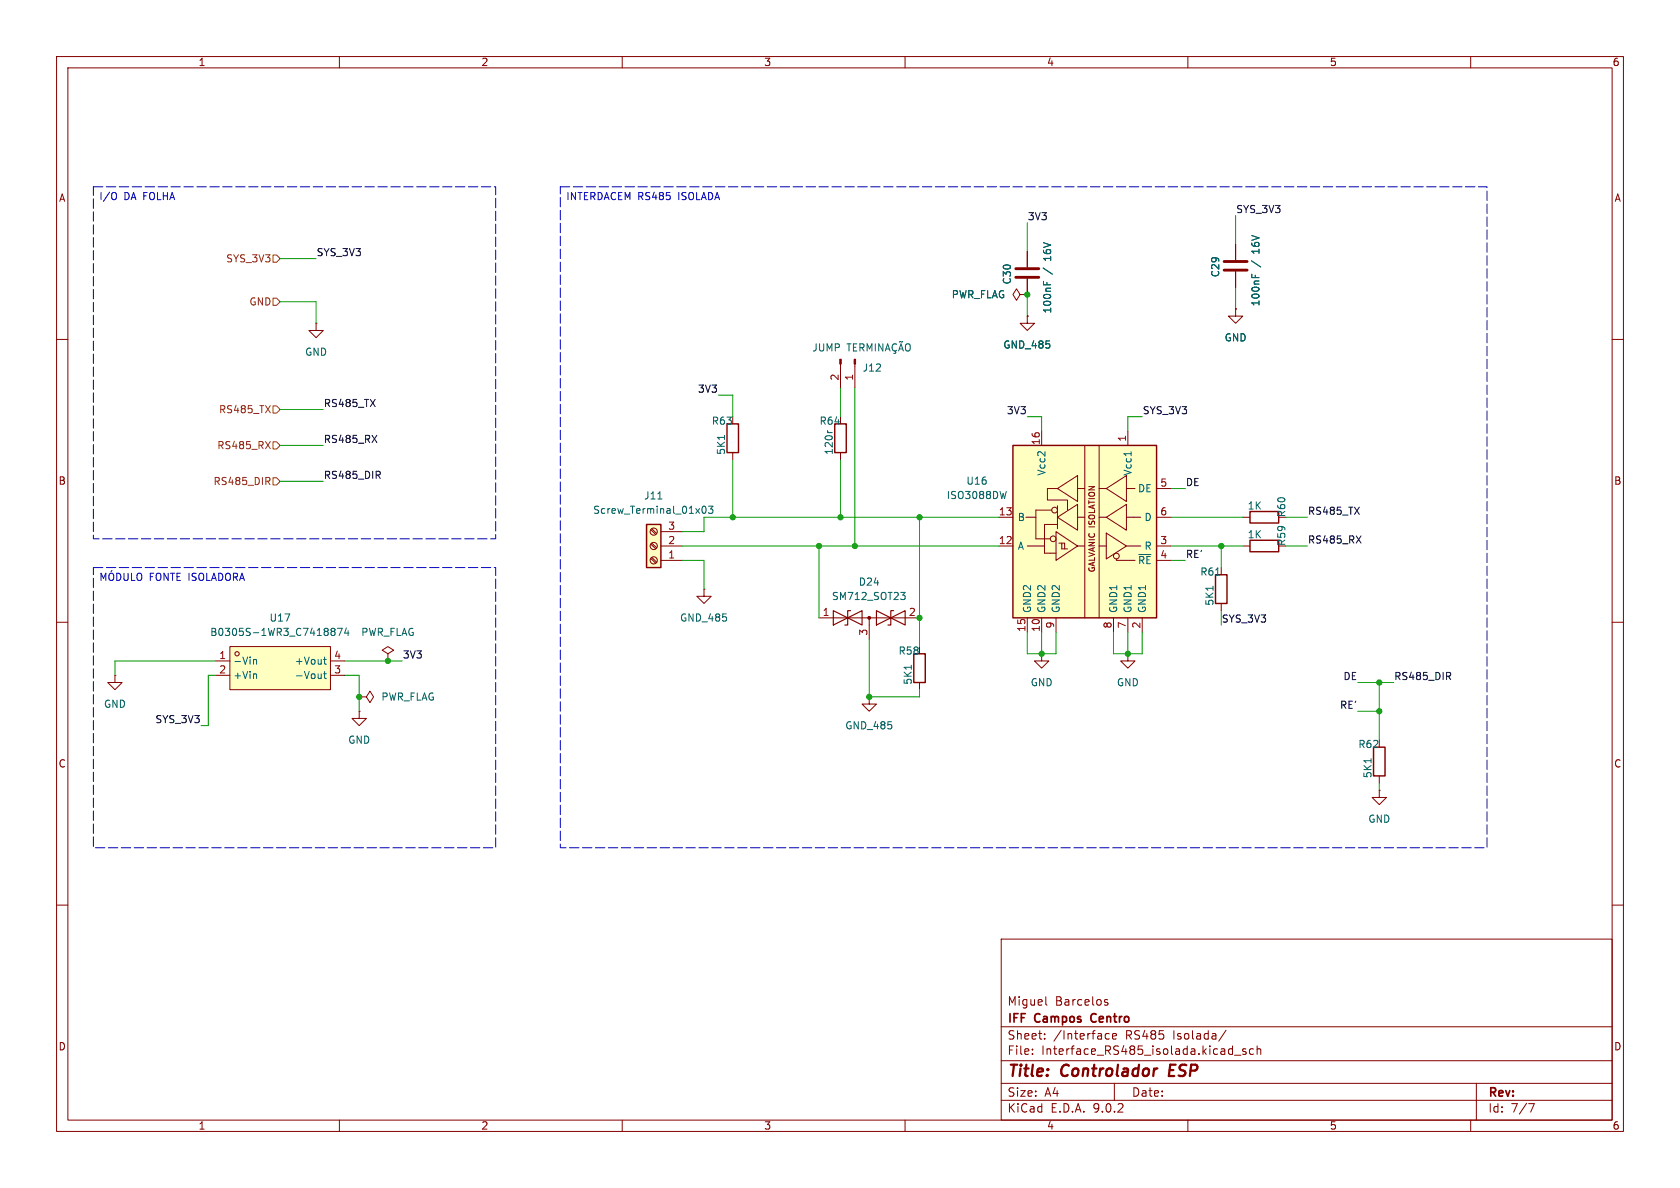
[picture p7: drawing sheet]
<svg xmlns="http://www.w3.org/2000/svg" width="297mm" height="210mm" viewBox="0 0 297 210" stroke-linecap="round" stroke-linejoin="round" font-family="sans-serif">
<g fill="none" stroke="#840000" stroke-width=".18">
<path d="M10 10h277v190h-277zM12 12h273v186h-273zM60 10v2M110 10v2M160 10v2M210 10v2M260 10v2M181.6 55.9v1.3h1.3l-1.3 1.2-1.3-1.2h1.3M181.6 55.9h.1M10 60h2M285 60h2M10 110h2"/>
<path d="M20.3 119.4v1.3h1.3l-1.3 1.2-1.3-1.2h1.3M20.3 119.4h.1M199.4 115.6v1.2h1.3l-1.3 1.3-1.3-1.3h1.3M199.4 115.6h.1M215.9 100.3v1.3M215.9 106.7v1.3M285 110h2M10 160h2M177 166h108v32h-108zM184.9 176.2v1.3l.2 .2M195.2 177l.7 .4-.2 .3-.5-.1M195.8 176.8l-.3-.1-.3 .2"/>
<path d="M285 160h2M60 198v2M110 198v2M160 198v2M177 194.5h108M177 191.5h108M177 187.5h108M177 181.5h108M182.5 186.3v.1M182.5 185.5v.1M184.7 183.6v.1M184.7 182.8v.1"/>
<path d="M195.5 183.6h.6M195.5 182.8h.6M196.7 183.2l.7-.1-.1-.3-.4-.1-.2 .2v.7h.6M197 191.5v3M210 198v2M216.7 182.1l-1.2 2M218.2 186.5h1.2M220.2 185.5l-.3-.1-.2 .2v.2l.5 .2v.3h-.5M221.6 185.5l-.4-.1-.3 .3v.4l.1 .2h.6M222.2 185.5l.3-.1 .3 .1 .1 .9M222.2 184.9v1.5M260 198v2"/>
<path d="M261 191.5v6.5M270.2 195.1h1l-.6 1.5"/>
</g>
<path d="M206.9 188.2l-.3 2h1" fill="none" stroke="#840000" stroke-width=".4"/>
<path d="M193 179.4l-.2 .4 .2 .7" fill="none" stroke="#840000" stroke-width=".3"/>
<path d="M214.9 101.6h2v5.1h-2z" fill="none" stroke="#840000" stroke-width=".25"/>
<path d="M214.4 103.6v.8M214.9 101.7h.7" fill="none" stroke="#006464" stroke-width=".18"/>
<path d="M40.6 114.3h17.8v7.6h-17.8z" fill="#ffffc2"/>
<g fill="none" stroke="#840000" stroke-width=".18">
<path d="M55.9 57.2v1.2h1.2l-1.2 1.3-1.3-1.3h1.3M55.9 57.2h.1M218.4 54.6v1.3h1.3l-1.3 1.3-1.2-1.3h1.2M218.4 54.6h.1M218.4 43.2v2.8M218.4 48v2.8M129.5 80v1.3M148.6 80v1.3M219.7 96.5h1.3M219.7 91.4h1.3M38.1 116.8h2.5M38.1 119.4h2.5"/>
<path d="M40.6 114.3h17.8v7.6h-17.8zM58.4 116.8h2.6M58.4 119.4h2.6M68.6 115.6l1-.7-1-.6-1 .6 1 .7v1.2M68.6 116.8h.1M63.5 123.2h1.3l.6-1 .6 1-.6 1-.6-1M63.5 123.2h.1M63.5 125.7v1.3h1.3l-1.3 1.3-1.3-1.3h1.3M63.5 125.7h.1M243.8 130.8v1.3M243.8 137.2v1.2"/>
<circle cx="41.9" cy="115.6" r=".38"/>
</g>
<g fill="none" stroke="#006464" stroke-width=".18">
<path d="M221.3 48.5v.6M221.9 48.6v.5M128.1 77v.7M146.3 76.1l.1 .3M44.8 116.6v.8M44.8 116.7l.2-.1h.3l.1 .8M45.2 119.1l.2 .2v.7M57.2 116.6h.5M57.2 119.1h.5M57.4 116.1v1.1l.3 .2M57.4 118.7v1.1l.3 .2M58.5 111.4l.3 .2"/>
<path d="M58.5 111.3l.3-.2h.3l.1 .3-.2 .2M58.8 111.6h.2M58.8 111.6l-.3 .3M59 111.6l.2 .3-.1 .4h-.3l-.3-.2M59.7 111.1h.8l-.5 1.2M61.2 111l-.3 .9h.8M61.5 111.5v.8M242.4 134.1v.7"/>
</g>
<path d="M216.4 47.8h4.1M216.4 46.2h4.1" fill="none" stroke="#840000" stroke-width=".51"/>
<path d="M128.5 74.9h2.1v5.1h-2.1zM147.6 74.9h2v5.1h-2zM221 95.5h5.1v2h-5.1zM221 90.4h5.1v2.1h-5.1zM242.8 132.1h2.1v5.1h-2.1z" fill="none" stroke="#840000" stroke-width=".25"/>
<path d="M114.3 92.7h2.5v7.6h-2.5z" fill="#ffffc2"/>
<path d="M114.3 92.7h2.5v7.6h-2.5zM161.5 115.6h2.1v5.1h-2.1z" fill="none" stroke="#840000" stroke-width=".25"/>
<g fill="none" stroke="#840000" stroke-width=".18">
<path d="M180.3 52.1l-.6-1-.6 1 .6 1 .6-1h1.3M181.6 52.1h.1M181.6 44.5v2.7M181.6 49.3v2.8M148.6 64.4v4.2M151.1 64.4v4.2M115.1 98.7l.8 .9M115.1 96.2l.8 .8M115.1 93.6l.8 .9M115.2 98.6l.9 .8M115.2 96l.9 .9M115.2 93.5l.9 .8"/>
<path d="M116.8 99.1h3.8M116.8 96.5h3.8M116.8 94h3.8M124.5 104.1v1.3h1.2l-1.2 1.3-1.3-1.3h1.3M124.5 104.1h.1M144.8 109.2h17.8M153.7 109.2v3.8M162.6 114.3v1.3M184.1 115.6v1.2h1.3l-1.3 1.3-1.2-1.3h1.2M184.1 115.6h.1M153.7 123.2v1.3h1.2l-1.2 1.2-1.3-1.2h1.3M153.7 123.2h.1"/>
<path d="M162.6 120.7v1.2"/>
<circle cx="115.6" cy="99.1" r=".63"/>
<circle cx="115.6" cy="94" r=".63"/>
<circle cx="115.6" cy="96.5" r=".63"/>
</g>
<g fill="none" stroke="#006464" stroke-width=".18">
<path d="M184.5 49.7v.6M185.1 49.9v.4M149.7 60.8h.8M150.1 60.8v1.2M150.9 61.4h.4M151.5 60.8h-.6v1.2h.6M152 61.4h.6l.2-.2-.1-.3-.7-.1v1.2M152.3 61.4l.5 .6M153.3 62v-1.2l.4 .9 .4-.9v1.2M154.7 60.8v1.2M156.1 60.8v1.2l-.7-1.2v1.2M156.5 62l.4-1.2 .4 1.2"/>
<path d="M156.6 61.7h.6M158.2 62.1l.2 .2-.1 .1-.3 .1M158.5 60.9a.6 .6 0 0 0-.8 .4 .6 .6 0 0 0 .6 .7l.2-.1M158.9 62l.4-1.2 .4 1.2M159 61.7h.6M159.6 60.4l-.6 .1M160.1 61l.3-.2a.43 .43 0 0 1 .5 .4v.4a.42 .42 0 0 1-.4 .5 .42 .42 0 0 1-.4-.5zM116.3 88.2h.7M124.2 89.6l.2-.1a.68 .68 0 0 1 .4 .6 .68 .68 0 0 1-.4 .6l-.2-.1-.1-.3zM125.2 89.5h.8l-.4 .5 .4 .1v.5l-.2 .1-.6-.1M159.2 104.7h.8l-.4 .5 .4 .1v.4l-.2 .3h-.4M161.1 117.6v.7"/>
</g>
<path d="M147.3 108v2.5l5.1-2.5v2.5zM150.4 108h-.5v2.5h-.5M154.9 108l5.1 2.5v-2.5l-5.1 2.5zM158 108h-.5v2.5h-.5" fill="none" stroke="#840000" stroke-width=".2"/>
<g fill="#840000" stroke="#840000" stroke-width=".18">
<path d="M151 63.5h.3v.9h-.3z"/>
<path d="M148.5 63.5h.2v.9h-.2z"/>
<circle cx="153.7" cy="109.2" r=".25"/>
</g>
<path d="M179.6 49h4M179.6 47.5h4" fill="none" stroke="#840000" stroke-width=".51"/>
<path d="M179.1 78.7h25.4v30.5h-25.4z" fill="#ffffc2"/>
<path d="M179.1 78.7h25.4v30.5h-25.4z" fill="none" stroke="#840000" stroke-width=".25"/>
<g fill="none" stroke="#840000" stroke-width=".18">
<path d="M181.6 52.1h.1M181.6 55.9h.1M181.6 44.5v2.7M181.6 49.3v2.8M218.4 54.6h.1M218.4 43.2v2.8M218.4 48v2.8M184.1 76.2v2.5M191.8 78.7v30.5M194.3 78.7v30.5M199.4 76.2v2.5M176.5 91.4h2.6"/>
<path d="M176.5 96.5h2.6M181.4 91.4h1.7M181.6 96.5h3.1M185.9 90.2h-2.8v5.1h2.6M186.7 94l3.8 2.5-3.8 2.6zM186.9 86.4l3.6-2.3v4.5zM186.9 86.4h-1.7v2h3.5v1.8M186.9 91.4l3.6-2.2v4.5zM186.9 89.4v4.1M186.9 92.7h-2.2v5.1h2M187.2 96h1v1M187.7 96v1h1"/>
<path d="M190.5 91.4h1.3M190.5 86.4h1.3M190.5 96.5h1.3M194.3 91.4h1.3M194.3 86.4h1.3M194.3 96.5h1.3M195.6 86.4l3.5-2.3v4.5zM195.6 91.4l3.5-2.2v4.5zM195.6 94.2l3.5 2.3-3.5 2.3zM197.4 98.8v.3h3.3M199.1 91.4h2.6M199.1 86.4h1.6"/>
<path d="M199.1 96.5h2.6M204.5 91.4h2.5M204.5 86.4h2.5M204.5 96.5h2.5M204.5 99.1h2.5M181.6 109.2v2.6M184.1 109.2v2.6M186.7 109.2v2.6M196.8 109.2v2.6M199.4 109.2v2.6M201.9 109.2v2.6M243.8 139.7v1.3h1.3l-1.3 1.2-1.2-1.2h1.2"/>
<path d="M243.8 139.7h.1"/>
<circle cx="186.2" cy="95.3" r=".51"/>
<circle cx="186.4" cy="90.2" r=".51"/>
<circle cx="197.4" cy="98.3" r=".51"/>
</g>
<path d="M184.5 49.7v.6M185.1 49.9v.4M221.3 48.5v.6M221.9 48.6v.5M200 79.8v.8M177.9 86.9l-.3 1.2M201.3 98h2.2" fill="none" stroke="#006464" stroke-width=".18"/>
<path d="M48.3 52.7h.6l.6 .6-.6 .7h-.6zM48.3 45.1h.6l.6 .6-.6 .7h-.6zM46.9 78l.9 1.3M47.8 78l-.9 1.3M48.3 78.1h.6l.6 .6-.6 .7h-.6zM48.3 71.8h.6l.6 .6-.6 .6h-.6zM47.3 85.1l.4 .6M47.6 84.5l.1 .1-.1 .4M48.3 84.5h.6l.6 .6-.6 .6h-.6z" fill="none" stroke="#725600" stroke-width=".18"/>
<path d="M65.8 77l.8 1.2M66.6 77l-.8 1.2M66.8 84l.4 .6M67.1 83.4l.1 .1-.1 .4M239.8 94.7l.8 1.3M240.6 94.7l-.8 1.3M256 119.5l.5 .6M256.3 118.9l.2 .2-.2 .4" fill="none" stroke="#0f0f0f" stroke-width=".18"/>
<g fill="none" stroke="#009600" stroke-width=".18">
<path d="M181.6 39.4v5.1M218.4 38.1v5.1M49.5 45.7h6.4M49.5 53.3h6.4v3.9M181.6 52.1v3.8M218.4 50.8v3.8M49.5 78.7h7.6M49.5 72.4h7.6M127 69.9h2.5v3.8M148.6 68.6v5.1M151.1 68.6v27.9M181.6 73.7h2.5v2.5"/>
<path d="M201.9 73.7h-2.5v2.5M49.5 85.1h7.6M120.6 96.5h55.9M120.6 99.1h3.9v5M129.5 81.3v10.1M144.8 96.5v12.7M148.6 81.3v10.1M162.6 91.4v22.9M176.5 91.4h-52v2.6h-3.9M207 96.5h12.7M207 99.1h2.5M207 91.4h12.7"/>
<path d="M207 86.4h2.5M215.9 96.5v3.8M227.3 96.5h3.8M227.3 91.4h3.8M38.1 116.8h-17.8v2.6M38.1 119.4h-1.3v8.9h-1.2M61 116.8h10.1M61 119.4h2.5v6.3M153.7 113v10.2h8.9v-1.3M181.6 111.8v3.8h5.1v-3.8M184.1 111.8v3.8M196.8 111.8v3.8h5.1v-3.8"/>
<path d="M199.4 111.8v3.8M215.9 108v2.5M240 120.7h6.4M240 125.7h3.8M243.8 120.7v10.1M243.8 138.4v1.3"/>
</g>
<path d="M16.5 33h71.1v62.3h-71.1zM99.1 33h163.8v116.9h-163.8zM16.5 100.3h71.1v49.6h-71.1z" fill="none" stroke="#0000c2" stroke-width=".18" stroke-dasharray="1.7 .6"/>
<path d="M20.3 34l.1 .1a.81 .81 0 0 1-.1 1.2M17.9 102.6v-1.3l.4 .9 .4-.9v1.3M19.3 101.5l.3-.2a.43 .43 0 0 1 .5 .5v.4a.42 .42 0 0 1-.4 .4 .42 .42 0 0 1-.4-.4zM19.8 100.9l-.2 .1M20.6 101.3a.64 .64 0 0 1 .8 .7 .64 .64 0 0 1-.8 .6zM21.9 101.3v1.1l.3 .2 .3-.1 .1-.1v-1.1M23.2 101.3v1.3h.7M24.3 101.5l.2-.2a.43 .43 0 0 1 .6 .5v.4a.42 .42 0 0 1-.5 .4 .42 .42 0 0 1-.4-.4z" fill="none" stroke="#0000c2" stroke-width=".18"/>
<g fill="#009600" stroke="#009600" stroke-width=".18">
<circle cx="68.6" cy="116.8" r=".46"/>
<circle cx="63.5" cy="123.2" r=".46"/>
<circle cx="129.5" cy="91.4" r=".46"/>
<circle cx="151.1" cy="96.5" r=".46"/>
<circle cx="144.8" cy="96.5" r=".46"/>
<circle cx="153.7" cy="123.2" r=".46"/>
<circle cx="148.6" cy="91.4" r=".46"/>
<circle cx="243.8" cy="120.7" r=".46"/>
<circle cx="184.1" cy="115.6" r=".46"/>
<circle cx="215.9" cy="96.5" r=".46"/>
<circle cx="199.4" cy="115.6" r=".46"/>
<circle cx="162.6" cy="109.2" r=".46"/>
<circle cx="162.6" cy="91.4" r=".46"/>
<circle cx="181.6" cy="52.1" r=".46"/>
<circle cx="243.8" cy="125.7" r=".46"/>
</g>
<g font-size="2.8" fill="#840000">
<text x="178" y="190.9">Title:</text>
<text x="187.7" y="190.9">Controlador</text>
<text x="207.5" y="190.9">ESP</text>
</g>
<g font-size="2.1" fill="#840000">
<text x="178" y="178">Miguel</text>
<text x="186.5" y="178">Barcelos</text>
<text x="178" y="184">Sheet:</text>
<text x="178" y="181.2">IFF</text>
<text x="183" y="181.2">Campos</text>
<text x="186.2" y="184">/Interface</text>
<text x="193.6" y="181.2">Centro</text>
<text x="199" y="184">RS485</text>
<text x="207.5" y="184">Isolada/</text>
<text x="178" y="186.7">File:</text>
<text x="184.1" y="186.7">Interface_RS485_isolada.kicad_sch</text>
<text x="178" y="196.9">KiCad</text>
<text x="178" y="194.1">Size:</text>
<text x="184.7" y="194.1">A4</text>
<text x="185.7" y="196.9">E.D.A.</text>
<text x="193.3" y="196.9">9.0.2</text>
<text x="200" y="194.1">Date:</text>
<text x="263" y="194.3">Rev:</text>
<text x="263" y="196.9">Id:</text>
<text x="267.1" y="196.9">7/7</text>
</g>
<g font-size="1.8" fill="#840000">
<text x="35" y="11.9">1</text>
<text x="85" y="11.9">2</text>
<text x="135" y="11.9">3</text>
<text x="185" y="11.9">4</text>
<text x="235" y="11.9">5</text>
<text x="285" y="11.9">6</text>
<text x="10.3" y="35.9">A</text>
<text x="285.3" y="35.9">A</text>
<text x="10.3" y="85.9">B</text>
<text x="285.3" y="85.9">B</text>
<text x="10.3" y="135.9">C</text>
<text x="285.3" y="135.9">C</text>
<text x="10.3" y="185.9">D</text>
<text x="285.3" y="185.9">D</text>
<text x="35" y="199.9">1</text>
<text x="85" y="199.9">2</text>
<text x="135" y="199.9">3</text>
<text x="185" y="199.9">4</text>
<text x="235" y="199.9">5</text>
<text x="285" y="199.9">6</text>
</g>
<g font-size="1.8" fill="#0000c2">
<text x="17.5" y="35.7">I/O</text>
<text x="21.9" y="35.7">DA FOLHA</text>
<text x="100" y="35.7">INTERDACEM RS485</text>
<text x="120" y="35.7">ISOLADA</text>
<text x="26.4" y="103">FONTE ISOLADORA</text>
</g>
<g font-size="1.8" fill="#0f0f0f">
<text x="181.6" y="39">3V3</text>
<text x="218.4" y="37.8">SYS_3V3</text>
<text x="55.9" y="45.4">SYS_3V3</text>
<text x="123.3" y="69.5">3V3</text>
<text x="57.1" y="72">RS485_TX</text>
<text x="177.9" y="73.3">3V3</text>
<text x="201.9" y="73.3">SYS_3V3</text>
<text x="57.1" y="78.4">RS485_RX</text>
<text x="57.1" y="84.7">RS485_DIR</text>
<text x="209.5" y="86">DE</text>
<text x="231.1" y="91.1">RS485_TX</text>
<text x="209.5" y="98.7">RE'</text>
<text x="231.1" y="96.2">RS485_RX</text>
<text x="215.9" y="110.1">SYS_3V3</text>
<text x="71.1" y="116.5">3V3</text>
<text x="236.8" y="125.4">RE'</text>
<text x="237.4" y="120.3">DE</text>
<text x="246.4" y="120.3">RS485_DIR</text>
<text x="27.4" y="127.9">SYS_3V3</text>
</g>
<g font-size="1.8" fill="#725600">
<text x="39.9" y="46.6">SYS_3V3</text>
<text x="44" y="54.2">GND</text>
<text x="38.6" y="73.3">RS485_TX</text>
<text x="38.3" y="79.6">RS485_RX</text>
<text x="37.6" y="86">RS485_DIR</text>
</g>
<g font-size="1.8" fill="#006464">
<text x="186" y="46" transform="rotate(-90 186 46)">16V</text>
<text x="222.9" y="47.2" transform="rotate(-90 222.9 47.2)">/</text>
<text x="222.9" y="44.7" transform="rotate(-90 222.9 44.7)">16V</text>
<text x="168.2" y="52.9">PWR_FLAG</text>
<text x="178.9" y="50.4" transform="rotate(-90 178.9 50.4)">C30</text>
<text x="186" y="48.5" transform="rotate(-90 186 48.5)">/</text>
<text x="215.7" y="49.1" transform="rotate(-90 215.7 49.1)">C29</text>
<text x="186" y="55.5" transform="rotate(-90 186 55.5)">100nF</text>
<text x="222.9" y="54.3" transform="rotate(-90 222.9 54.3)">100nF</text>
<text x="53.8" y="63.1">GND</text>
<text x="143.5" y="62.3">JUMP</text>
<text x="152.4" y="65.9">J12</text>
<text x="177.3" y="61.8">GND_485</text>
<text x="216.4" y="60.6">GND</text>
<text x="125.7" y="75.3">R63</text>
<text x="144.8" y="75.3">R64</text>
<text x="128.4" y="80.5" transform="rotate(-90 128.4 80.5)">5K1</text>
<text x="147.4" y="80.5" transform="rotate(-90 147.4 80.5)">120r</text>
<text x="113.8" y="88.5">J11</text>
<text x="167.3" y="88.4">ISO3088DW</text>
<text x="170.7" y="85.9">U16</text>
<text x="185" y="84.2" transform="rotate(-90 185 84.2)">Vcc2</text>
<text x="200.3" y="84.2" transform="rotate(-90 200.3 84.2)">Vcc1</text>
<text x="201.1" y="87.2">DE</text>
<text x="104.8" y="91">Screw_Terminal_01x03</text>
<text x="179.8" y="92.3">B</text>
<text x="202.2" y="92.3">D</text>
<text x="220.5" y="95.4">1K</text>
<text x="220.5" y="90.3">1K</text>
<text x="227.4" y="91.5" transform="rotate(-90 227.4 91.5)">R60</text>
<text x="179.8" y="97.4">A</text>
<text x="201.1" y="99.9">~{RE}</text>
<text x="202.2" y="97.4">R</text>
<text x="212.1" y="102">R61</text>
<text x="227.4" y="96.6" transform="rotate(-90 227.4 96.6)">R59</text>
<text x="147" y="106.3">SM712_SOT23</text>
<text x="151.7" y="103.7">D24</text>
<text x="214.7" y="107.2" transform="rotate(-90 214.7 107.2)">5K1</text>
<text x="37.1" y="112.6">B0305S-1WR3_C7418874</text>
<text x="47.6" y="110.1">U17</text>
<text x="63.8" y="112.6">PWR_FLAG</text>
<text x="120.1" y="110.1">GND_485</text>
<text x="182.5" y="108.5" transform="rotate(-90 182.5 108.5)">GND2</text>
<text x="185" y="108.5" transform="rotate(-90 185 108.5)">GND2</text>
<text x="187.6" y="108.5" transform="rotate(-90 187.6 108.5)">GND2</text>
<text x="197.7" y="108.5" transform="rotate(-90 197.7 108.5)">GND1</text>
<text x="200.3" y="108.5" transform="rotate(-90 200.3 108.5)">GND1</text>
<text x="202.8" y="108.5" transform="rotate(-90 202.8 108.5)">GND1</text>
<text x="41.1" y="117.7">-Vin</text>
<text x="52" y="117.7">+Vout</text>
<text x="158.8" y="115.9">R58</text>
<text x="18.3" y="125.3">GND</text>
<text x="41.1" y="120.2">+Vin</text>
<text x="52" y="120.2">-Vout</text>
<text x="67.3" y="124.1">PWR_FLAG</text>
<text x="161.4" y="121.1" transform="rotate(-90 161.4 121.1)">5K1</text>
<text x="182.1" y="121.5">GND</text>
<text x="197.4" y="121.5">GND</text>
<text x="61.5" y="131.7">GND</text>
<text x="149.3" y="129.1">GND_485</text>
<text x="240" y="132.4">R62</text>
<text x="242.7" y="137.7" transform="rotate(-90 242.7 137.7)">5K1</text>
<text x="241.8" y="145.6">GND</text>
</g>
<g font-size="1.8" fill="#a90000">
<text x="148.3" y="67.4" transform="rotate(-90 148.3 67.4)">2</text>
<text x="150.9" y="67.4" transform="rotate(-90 150.9 67.4)">1</text>
<text x="183.9" y="78.8" transform="rotate(-90 183.9 78.8)">16</text>
<text x="199.1" y="78.2" transform="rotate(-90 199.1 78.2)">1</text>
<text x="205" y="86.1">5</text>
<text x="118" y="93.7">3</text>
<text x="176.5" y="91.2">13</text>
<text x="205" y="91.2">6</text>
<text x="118" y="98.8">1</text>
<text x="118" y="96.3">2</text>
<text x="176.5" y="96.3">12</text>
<text x="205" y="96.3">3</text>
<text x="205" y="98.8">4</text>
<text x="145.3" y="109">1</text>
<text x="153.4" y="112.5" transform="rotate(-90 153.4 112.5)">3</text>
<text x="160.6" y="109">2</text>
<text x="181.4" y="111.8" transform="rotate(-90 181.4 111.8)">15</text>
<text x="183.9" y="111.8" transform="rotate(-90 183.9 111.8)">10</text>
<text x="186.4" y="111.2" transform="rotate(-90 186.4 111.2)">9</text>
<text x="196.6" y="111.2" transform="rotate(-90 196.6 111.2)">8</text>
<text x="199.1" y="111.2" transform="rotate(-90 199.1 111.2)">7</text>
<text x="201.7" y="111.2" transform="rotate(-90 201.7 111.2)">2</text>
<text x="38.7" y="116.6">1</text>
<text x="38.7" y="119.1">2</text>
<text x="59" y="116.6">4</text>
<text x="59" y="119.1">3</text>
</g>
<text font-size="1.4" fill="#840000" x="193.8" y="101.3" transform="rotate(-90 193.8 101.3)">GALVANIC ISOLATION</text>
</svg>
